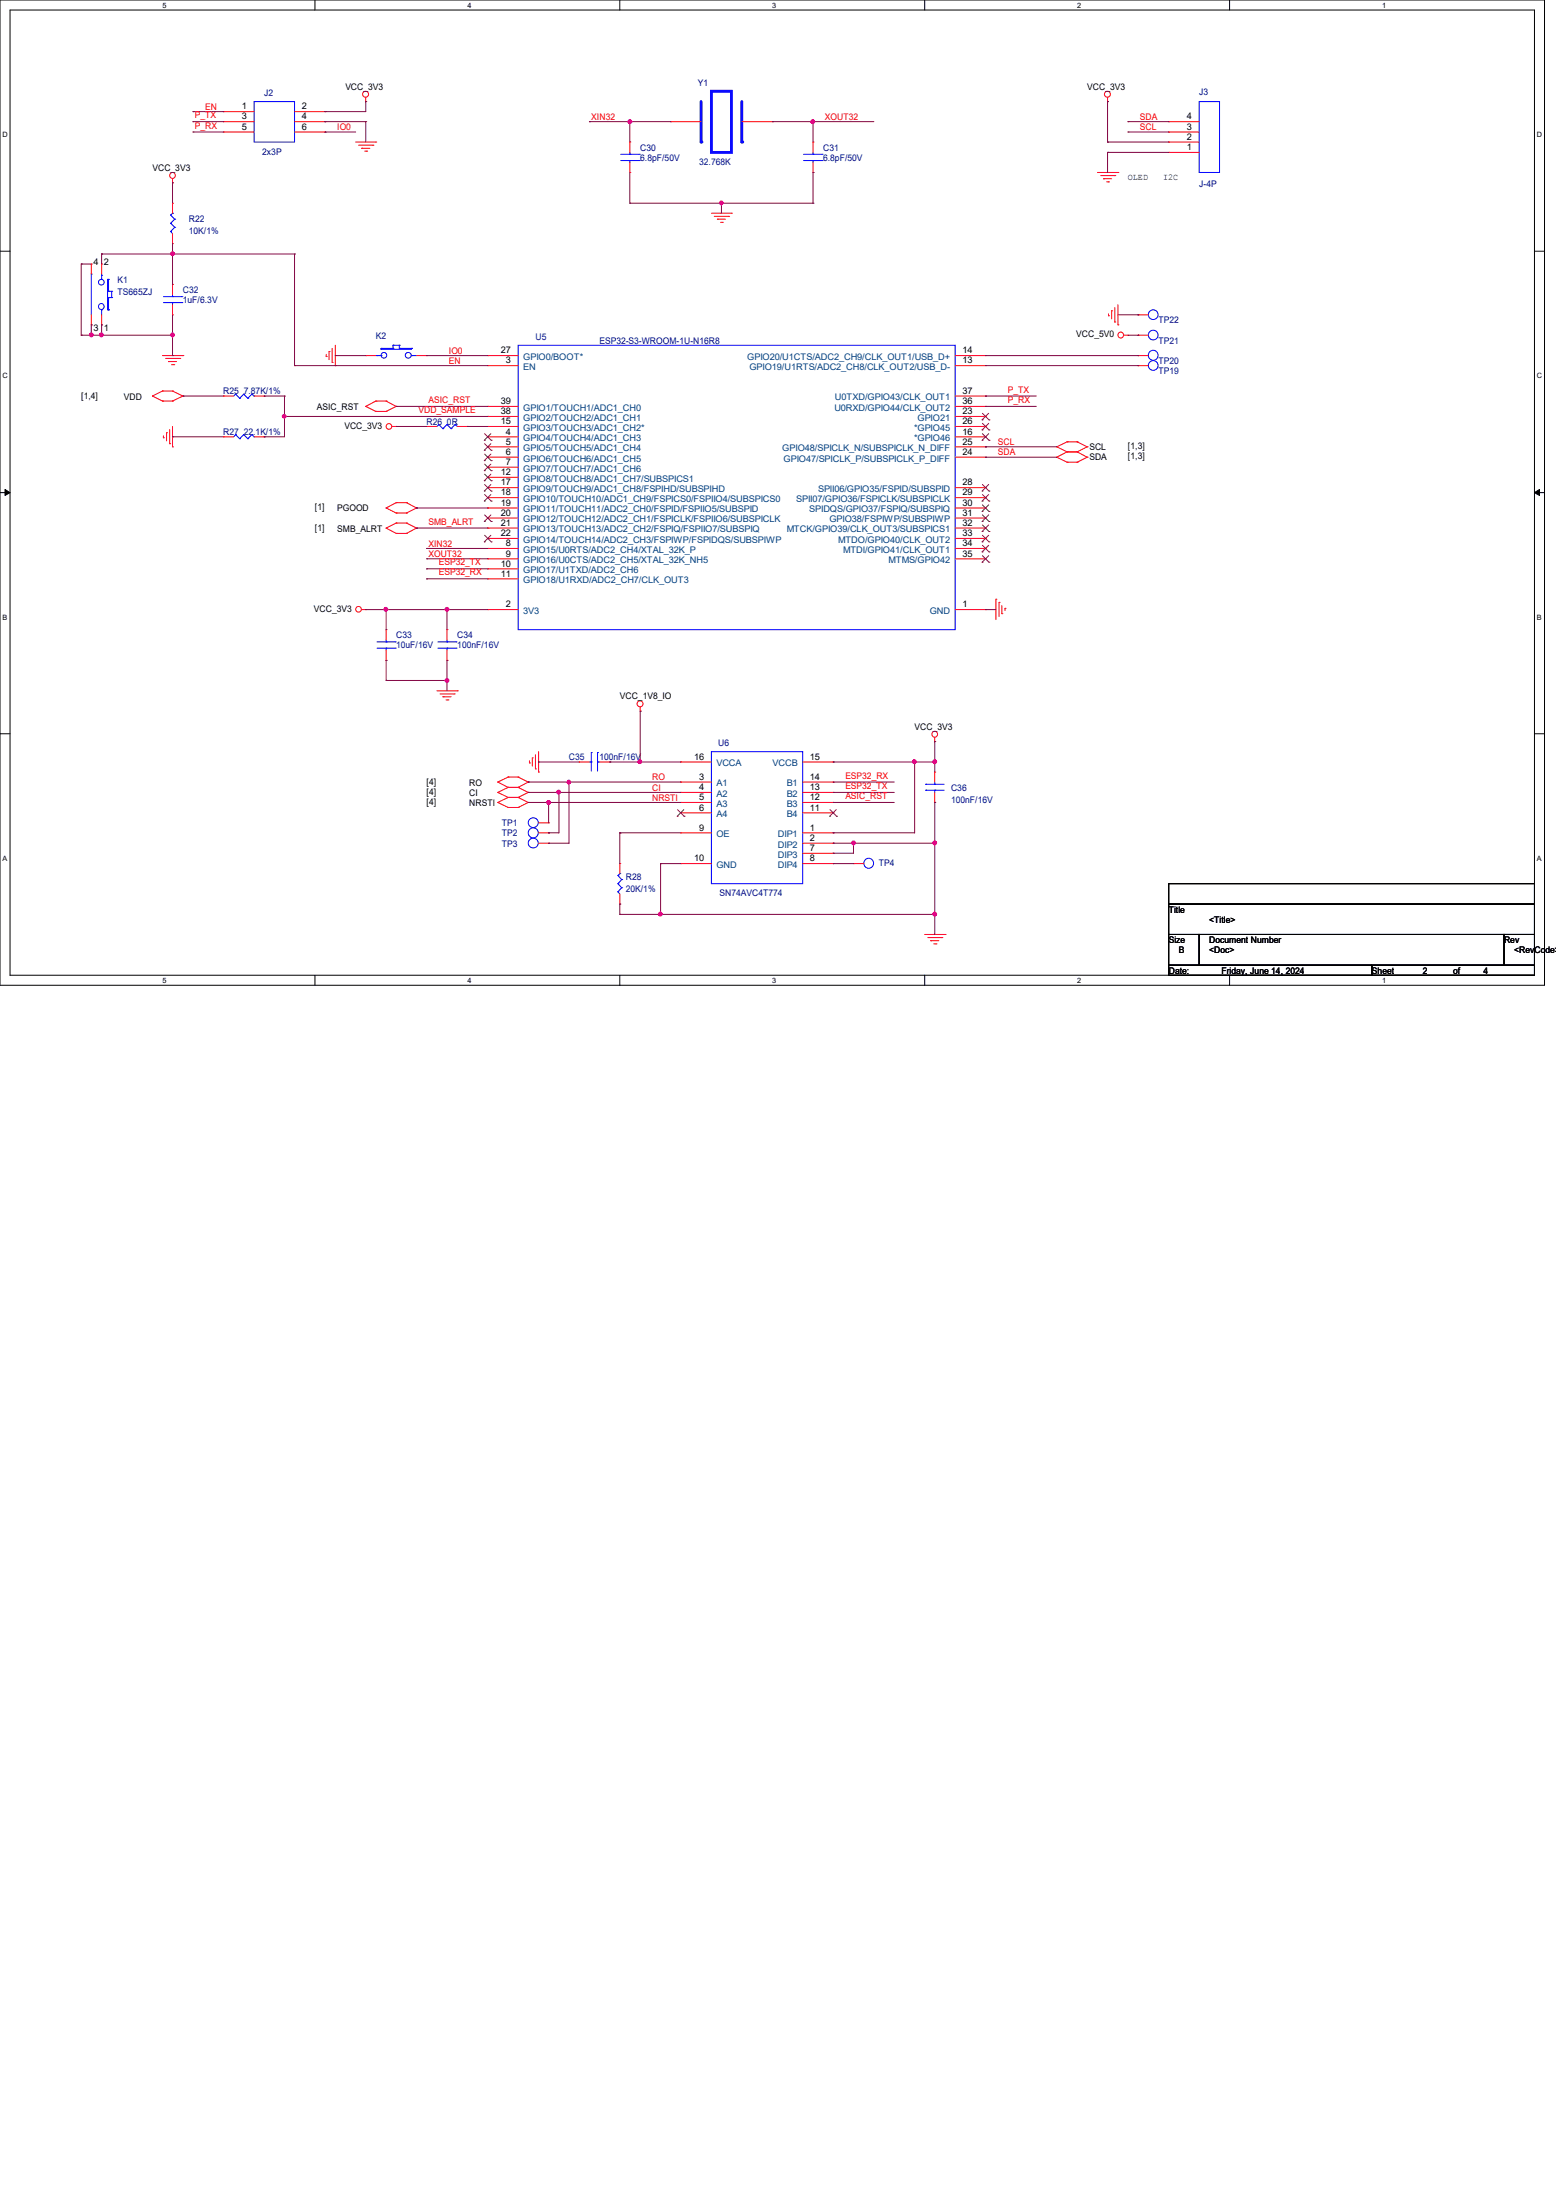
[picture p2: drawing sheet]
<svg xmlns="http://www.w3.org/2000/svg" width="210mm" height="297mm" viewBox="0 0 210 297" stroke-linecap="round" stroke-linejoin="round" font-family="sans-serif">
<g fill="none" stroke="#000" stroke-width=".13">
<path d="M0 0h208.4v133h-208.4zM1.4 1.4h205.7v130.3h-205.7zM42.5 0v1.4M83.7 0v1.4M124.8 0v1.4M165.9 0v1.4M0 33.9h1.4M207.1 33.9h1.3M0 66.5h1.4M.7 66.1l.7 .4-.7 .4zM207.1 66.5l.7-.4v.8zM207.1 66.5h1.3"/>
<path d="M0 99.1h1.4M207.1 99.1h1.3M157.7 119.3h49.4v2.7h-49.4zM42.5 131.7v1.3M83.7 131.7v1.3M124.8 131.7v1.3M157.7 122h49.4v4.2h-49.4zM157.7 126.2h4.1v4.1h-4.1zM157.7 130.3h27.5v1.4h-27.5zM161.8 126.2h41.2v4.1h-41.2zM165.9 131.7v1.3M185.2 130.3h21.9v1.4h-21.9z"/>
<path d="M203 126.2h4.1v4.1h-4.1z"/>
</g>
<path d="M.7 66.1l.7 .4-.7 .4zM207.1 66.5l.7-.4v.8z" fill="#000"/>
<g fill="none" stroke="#f00" stroke-width=".13">
<path d="M48 19.2h2.7M48.4 19.6h1.9M49.4 13.7h.1M49.4 13.2v.5M50.3 19.6h.1M50.7 19.2h.1M149.5 13.7h.1M149.5 13.2v.5M23.3 24.7h.1M23.3 24.1v.6M48.8 20h.1M48.8 20h1.1"/>
<path d="M49.2 20.4h.3M49.5 20.4h.1M96 28.8h2.7M96.4 29.2h1.9M96.8 29.6h.1M96.8 29.6h1.1M97.2 30h.3M97.5 30h.1M98.3 29.2h.1M98.7 28.8h.1M148.1 23.3h2.8M148.5 23.7h2"/>
<path d="M148.9 24.1h.1M148.9 24.1h1.1M149.4 24.6h.2M149.6 24.6h.1M150.5 23.7h.1M150.9 23.3h.1M20.6 53.5h.1M20.6 53.5l1.3 .6M21.9 52.8h.1M21.9 54.1h.1M21.9 54.1h1.4M21.9 52.8l-1.3 .7"/>
<path d="M21.9 52.8h1.4M21.9 48h2.8M22.1 59.1h.1M22.1 58.8v.3M22.4 48.4h1.9M22.5 58.4h.1M22.5 58.4v1.1M22.7 48.8h.1M22.7 48.8h1.1M22.9 59.9h.1M22.9 58v1.9M23.2 49.2h.3"/>
<path d="M23.3 52.8h.1M23.3 54.1h.1M23.3 52.8l1.4 .7M23.3 57.6v2.7M23.5 49.2h.1M24.3 48.4h.1M24.7 53.5h.1M24.7 48h.1M24.7 53.5l-1.4 .6M44 48.1h.1M44 47.8v.3M44.4 47.5h.1"/>
<path d="M44.4 47.5v1.1M44.8 48.9h.1M44.8 47v1.9M45.3 49.4h.1M45.3 46.6v2.8M49.4 54.9h.1M49.4 48h.1M49.4 54.9l1.3 .6M49.4 48h1.3M50.7 54.1h.1M50.7 55.5h.1M50.7 54.1l-1.3 .8"/>
<path d="M50.7 54.1h1.4M50.7 55.5h1.4M52.1 54.1h.1M52.1 55.5h.1M52.1 54.1l1.4 .8M52.9 57.6h.6M53.5 54.9h.1M53.5 57.6h.1M53.5 54.9l-1.4 .6M56.2 48h1.4M57.6 57.6h.1M57.6 48h.1"/>
<path d="M57.6 57.6h1.4M61.7 57.6h1.4M63.1 57.6h.1M144 59.6h.1M144 59.6l-1.4 .7M144 59.6h1.4M145.4 59.6h.1M145.4 59.6l1.3 .7M149.6 42.6h.1M149.6 42.4v.2M150 42h.1M150 42v1.1"/>
<path d="M150.5 43.5h.1M150.5 41.5v2M150.9 43.9h.1M150.9 41.1v2.8M151.7 45.3h.5M152.2 45.3h.1M23.3 60.3h.1M52.1 68.6h.1M52.1 71.3h.1M52.1 68.6l1.4 .7M52.1 71.3l1.4 .7M53.5 67.9h.1"/>
<path d="M53.5 69.3h.1M53.5 70.6h.1M53.5 72h.1M53.5 67.9l-1.4 .7M53.5 67.9h1.4M53.5 69.3h1.4M53.5 70.6l-1.4 .7M53.5 70.6h1.4M53.5 72h1.4M54.9 67.9h.1M54.9 69.3h.1M54.9 70.6h.1"/>
<path d="M54.9 72h.1M54.9 67.9l1.3 .7M54.9 70.6l1.3 .7M56.2 68.6h.1M56.2 71.3h.1M56.2 68.6l-1.3 .7M56.2 71.3l-1.3 .7M142.6 60.3h.1M142.6 61.7h.1M142.6 60.3l1.4 .7M142.6 61.7l1.4 .7M144 61h.1"/>
<path d="M144 62.4h.1M144 61h1.4M144 61l-1.4 .7M144 62.4h1.4M145.4 61h.1M145.4 62.4h.1M145.4 61l1.3 .7M146.7 60.3h.1M146.7 61.7h.1M146.7 60.3l-1.3 .7M146.7 61.7l-1.3 .7M48.8 82.3h.6"/>
<path d="M49.4 82.3h.1M59 93.3h2.7M59.4 93.7h1.9M59.8 94.1h.1M59.8 94.1h1.1M60.2 94.5h.3M60.5 94.5h.1M61.3 93.7h.1M61.7 93.3h.1M86.4 96h.1M86.4 95.5v.5M126.2 99.6v.5"/>
<path d="M134.4 80.9h.1M134.4 80.9v2.8M134.8 81.3h.1M134.8 81.3v1.9M135.2 82.8h.1M135.2 81.7v1.1M135.6 82.1h.1M135.6 82.1v.3M67.2 105.6h.1M67.2 107h.1M67.2 108.3h.1M67.2 105.6l1.4 .7"/>
<path d="M67.2 107l1.4 .7M67.2 108.3l1.4 .7M68.6 104.9h.1M68.6 106.3h.1M68.6 107.7h.1M68.6 109h.1M68.6 104.9l-1.4 .7M68.6 104.9h1.3M68.6 106.3h1.3M68.6 106.3l-1.4 .7M68.6 107.7h1.3M68.6 107.7l-1.4 .6"/>
<path d="M68.6 109h1.3M69.9 104.9h.1M69.9 106.3h.1M69.9 107.7h.1M69.9 109h.1M69.9 104.9l1.4 .7M69.9 106.3l1.4 .7M69.9 107.7l1.4 .6M71.3 105.6h.1M71.3 107h.1M71.3 108.3h.1M71.3 105.6l-1.4 .7"/>
<path d="M71.3 107l-1.4 .7M71.3 108.3l-1.4 .7M71.5 103h.1M71.5 102.7v.3M71.8 102.3h.1M71.8 102.3v1.1M72.3 103.8h.1M72.3 101.9v1.9M72.7 104.2h.1M72.7 101.5v2.7M72.7 113.8h1.3M74 113.8h.1"/>
<path d="M126.2 100.1h.1M124.8 126.2h2.8M125.2 126.6h1.9M125.6 127h.1M125.6 127h1.1M126 127.4h.3M126.3 127.4h.1M127.1 126.6h.1M127.6 126.2h.1"/>
<circle cx="49.3" cy="12.7" r=".4"/>
<circle cx="149.5" cy="12.7" r=".4"/>
<circle cx="23.3" cy="23.7" r=".39"/>
<circle cx="52.5" cy="57.6" r=".38"/>
<circle cx="151.2" cy="45.2" r=".39"/>
<circle cx="48.4" cy="82.3" r=".38"/>
<circle cx="86.4" cy="95" r=".4"/>
<circle cx="126.1" cy="99.1" r=".39"/>
</g>
<g fill="none" stroke="#00f" stroke-width=".13">
<path d="M50.7 48h.7M50.9 48h.1M51.4 47.2h.1M51.4 47h.1M51.4 48h.1M51.4 47h1.6M51.4 47v.2M53 47h.1M53 46.6h.1M53 46.6v.4M53 46.6h.9M53.9 46.6h.1"/>
<path d="M53.9 47h.1M53.9 47h1.6M53.9 46.6v.4M55.5 47h.1M55.5 48h.1M55.5 47v.2h-4.1M55.5 48h.7M59.2 57.3h.1M59.2 57.3l-.2 .3M59.2 57.3l.6 .6M59.8 57.9h.1M60.3 57.3h.1"/>
<path d="M60.3 57.3l-.5 .6M60.3 57.3l.6 .6M60.9 57.9h.1M61.4 57.3h.1M61.4 57.3l-.5 .6M61.4 57.3l.3 .3M61.7 57.6h.1"/>
<circle cx="51.8" cy="48" r=".38"/>
<circle cx="55.1" cy="48" r=".39"/>
<circle cx="72" cy="113.8" r=".67"/>
</g>
<path d="M94.6 13.7v5.5" fill="none" stroke="#00f" stroke-width=".38"/>
<circle cx="94.6" cy="19.2" r=".19" fill="#00f"/>
<path d="M100.1 13.7v5.5" fill="none" stroke="#00f" stroke-width=".38"/>
<circle cx="100.1" cy="19.2" r=".19" fill="#00f"/>
<path d="M96 12.3h2.7v8.3h-2.7z" fill="none" stroke="#00f" stroke-width=".38"/>
<g fill="none" stroke="#f00" stroke-width=".13">
<path d="M30.1 15.1h.1M30.1 16.4h.1M30.1 17.8h.1M30.1 16.4h4.2M30.1 17.8h4.2M30.1 15.1h4.2M39.8 16.4h4.1M39.8 17.8h4.1M39.8 15.1h4.1M43.9 15.1h.1M43.9 16.4h.1M43.9 17.8h.1"/>
<path d="M85 19.2h.1M85 19.2v1.4M90.5 16.4h.1M90.5 16.4h4.1M100.1 16.4h4.1M104.2 16.4h.1M109.7 19.2h.1M109.7 19.2v1.4M157.7 19.2h.1M157.7 17.8h.1M157.7 16.4h.1M157.7 16.4h4.1"/>
<path d="M157.7 19.2h4.1M157.7 17.8h4.1M12.3 35.6h.1M12.3 35.6v1.4M13.7 35.6h.1M13.7 35.6v1.4M23.3 38.4h.1M23.3 32.9h.1M23.3 27.4h.1M23.3 27.4v1.4M23.3 31.5v1.4M23.3 38.4v1.4"/>
<path d="M85 23.3h.1M85 21.9v1.4M109.7 23.3h.1M109.7 21.9v1.4M157.7 20.6h.1M157.7 20.6h4.1M12.3 43.9h.1M12.3 42.5v1.4M13.7 43.9h.1M13.7 42.5v1.4M23.3 42.5h.1M23.3 41.1v1.4"/>
<path d="M30.1 53.5h.1M30.1 59h.1M30.1 53.5h1.4M30.1 59h1.4M34.3 53.5h1.3M34.3 59h1.3M35.6 53.5h.1M35.6 59h.1M65.8 48h.1M65.8 49.4h.1M65.8 54.9h.1M65.8 56.2h.1"/>
<path d="M65.8 57.6h.1M65.8 59h.1M65.8 49.4h4.1M65.8 48h4.1M65.8 59h4.1M65.8 54.9h4.1M65.8 56.2h4.1M65.8 57.6h4.1M128.9 49.4h4.1M128.9 48h4.1M128.9 53.5h4.1M128.9 59h4.1"/>
<path d="M128.9 54.9h4.1M128.9 56.2h4.1M128.9 57.6h4.1M133 48h.1M133 49.4h.1M133 53.5h.1M133 54.9h.1M133 56.2h.1M133 57.6h.1M133 59h.1M153.6 49.4h.1M153.6 48h.1"/>
<path d="M153.6 45.3h.1M153.6 42.5h.1M153.6 49.4h1.4M153.6 48h1.4M153.6 45.3h1.4M153.6 42.5h1.4M65.8 60.3h.1M65.8 61.7h.1M65.8 63.1h.1M65.8 64.4h.1M65.8 65.8h.1M65.8 67.2h.1"/>
<path d="M65.8 68.6h.1M65.8 69.9h.1M65.8 71.3h.1M65.8 72.7h.1M65.8 74h.1M65.8 75.4h.1M65.8 76.8h.1M65.8 78.1h.1M65.8 60.3h4.1M65.8 61.7h4.1M65.8 63.1h4.1M65.8 64.4h4.1"/>
<path d="M65.8 65.8h4.1M65.8 67.2h4.1M65.8 68.6h4.1M65.8 69.9h4.1M65.8 71.3h4.1M65.8 72.7h4.1M65.8 74h4.1M65.8 75.4h4.1M65.8 76.8h4.1M65.8 78.1h4.1M128.9 60.3h4.1M128.9 61.7h4.1"/>
<path d="M128.9 65.8h4.1M128.9 67.2h4.1M128.9 68.6h4.1M128.9 69.9h4.1M128.9 71.3h4.1M128.9 72.7h4.1M128.9 74h4.1M128.9 75.4h4.1M133 60.3h.1M133 61.7h.1M133 65.8h.1M133 67.2h.1"/>
<path d="M133 68.6h.1M133 69.9h.1M133 72.7h.1M133 74h.1M133 71.3h.1M133 75.4h.1M52.1 85h.1M52.1 89.2h.1M52.1 85v1.4M52.1 87.8v1.4M60.3 85h.1M60.3 89.2h.1"/>
<path d="M60.3 85v1.4M60.3 87.8v1.4M65.8 82.3h.1M65.8 82.3h4.1M128.9 82.3h4.1M133 82.3h.1M72.7 111.1h1.3M72.7 112.4h1.3M74 111.1h.1M74 112.4h.1M78.1 102.9h.1M78.1 102.9h1.4"/>
<path d="M80.9 102.9h1.4M82.3 102.9h.1M83.7 116.6h.1M83.7 116.6v1.3M91.9 102.9h.1M91.9 105.6h.1M91.9 107h.1M91.9 108.3h.1M91.9 109.7h.1M91.9 112.4h.1M91.9 116.6h.1M91.9 116.6h4.1"/>
<path d="M91.9 102.9h4.1M91.9 105.6h4.1M91.9 107h4.1M91.9 108.3h4.1M91.9 109.7h4.1M91.9 112.4h4.1M108.3 116.6h4.1M108.3 102.9h4.1M108.3 105.6h4.1M108.3 107h4.1M108.3 108.3h4.1M108.3 109.7h4.1"/>
<path d="M108.3 112.4h4.1M108.3 113.8h4.1M108.3 115.2h4.1M112.4 102.9h.1M112.4 105.6h.1M112.4 107h.1M112.4 108.3h.1M112.4 109.7h.1M112.4 112.4h.1M112.4 113.8h.1M112.4 115.2h.1M112.4 116.6h.1"/>
<path d="M115.2 116.6h.1M115.2 116.6h1.4M126.2 108.3h.1M126.2 104.2h.1M126.2 104.2v1.4M126.2 107v1.3M83.7 122h.1M83.7 120.7v1.3"/>
</g>
<g fill="none" stroke="#00f" stroke-width=".13">
<path d="M34.3 13.7h5.5v5.5h-5.5zM161.8 13.7h2.8v9.6h-2.8zM12.3 37h.1M12.3 37v5.5M13.7 37.2h.1M13.7 37.7h.1M13.7 37v.7M14.5 37.7h.1M14.5 37.7v4.1h.1M14.6 39.3h.1M14.6 37.7h.1M14.6 37.7v1.6"/>
<path d="M14.6 39.3h.5M15.1 39.3h.1M15.1 39.3v.9M23 31.2h.1M23 30.1h.1M23 29h.1M23 31.2l.3 .3M23 30.1l.6 .6M23 29l.6 .6M23.3 28.8h.1M23.3 39.8v.2M23.3 28.8l-.3 .2"/>
<path d="M23.6 30.7h.1M23.6 29.6h.1M23.6 30.7l-.6 .5M23.6 29.6l-.6 .5M83.8 21.7h2.5M83.8 20.8h2.5M85 20.8h.1M85 21.7h.1M85 20.6v.2M85 21.7v.2M86.3 21.7h.1M86.3 20.8h.1"/>
<path d="M108.5 21.7h2.5M108.5 20.8h2.5M109.7 20.8h.1M109.7 21.7h.1M109.7 20.6v.2M109.7 21.7v.2M111 21.7h.1M111 20.8h.1M13.7 41.8h.1M13.7 41.8v.7M14.6 40.2h.1M14.6 41.8h.1"/>
<path d="M14.6 40.2v1.6M14.6 40.2h.5M15.1 40.2h.1M22.1 40.9h2.5M22.1 40h2.5M23.3 40h.1M23.3 40.9h.1M23.3 40.9v.2M24.6 40.9h.1M24.6 40h.1M31.8 53.2h.1M31.8 58.7h.1"/>
<path d="M31.8 53.2l-.3 .3M31.8 53.2l.5 .6M31.8 58.7l-.3 .3M31.8 58.7l.5 .5M32.3 53.8h.1M32.3 59.2h.1M32.9 53.2h.1M32.9 58.7h.1M32.9 53.2l-.6 .6M32.9 53.2l.5 .6M32.9 58.7l-.6 .5M32.9 58.7l.5 .5"/>
<path d="M33.4 53.8h.1M33.4 59.2h.1M34 53.2h.1M34 58.7h.1M34 53.2l-.6 .6M34 53.2l.3 .3M34 58.7l-.6 .5M34 58.7l.3 .3M34.3 53.5h.1M34.3 59h.1M69.9 46.6h59v38.4h-59zM50.9 87.5h2.4"/>
<path d="M50.9 86.7h2.4M52.1 86.7h.1M52.1 87.5h.1M52.1 86.4v.3M52.1 87.5v.3M53.3 87.5h.1M53.3 86.7h.1M59.1 87.5h2.5M59.1 86.7h2.5M60.3 86.7h.1M60.3 87.5h.1M60.3 86.4v.3"/>
<path d="M60.3 87.5v.3M61.6 87.5h.1M61.6 86.7h.1M79.5 102.9h.3M79.8 102.9h.1M79.8 101.6h.1M79.8 101.6v2.5M80.6 101.6h.1M80.6 102.9h.1M80.6 102.9h.3M80.6 101.6v2.5M83.4 119.3h.1"/>
<path d="M83.4 118.2h.1M83.4 119.3l.5 .5M83.4 118.2l.5 .5M83.7 117.9h.1M83.7 117.9l-.3 .3M83.9 119.8h.1M83.9 118.7h.1M83.9 119.8l-.5 .6M83.9 118.7l-.5 .6M96 101.5h12.3v17.8h-12.3zM124.9 105.9h.1M124.9 106.7h.1"/>
<path d="M124.9 105.9h2.5M124.9 106.7h2.5M126.2 106.7h.1M126.2 105.9h.1M126.2 105.6v.3M126.2 106.7v.3M83.4 120.4h.1M83.4 120.4l.3 .3"/>
<circle cx="13.7" cy="38.1" r=".38"/>
<circle cx="13.7" cy="41.4" r=".39"/>
<circle cx="155.6" cy="48" r=".67"/>
<circle cx="155.6" cy="42.5" r=".66"/>
<circle cx="155.6" cy="45.2" r=".66"/>
<circle cx="155.6" cy="49.3" r=".66"/>
<circle cx="72" cy="112.4" r=".68"/>
<circle cx="72" cy="111.1" r=".67"/>
<circle cx="117.2" cy="116.5" r=".67"/>
</g>
<g fill="none" stroke="#804000" stroke-width=".13">
<path d="M65.4 59.4h.1M65.4 58.5l.9 .9M65.4 59.9l.9 .9M66.3 58.5l-.9 .9M66.3 59.9l-.9 .9M66.3 59.4h.1M132.5 56.7h.1M132.5 58h.1M132.5 59.4h.1M132.6 55.8l.9 .9M132.6 57.1l.9 .9M132.6 58.5l.9 .9"/>
<path d="M133.4 55.8l-.9 .9M133.4 57.1l-.9 .9M133.4 58.5l-.9 .9M133.5 56.7h.1M133.5 58h.1M133.5 59.4h.1M65.4 60.8h.1M65.4 62.2h.1M65.4 63.5h.1M65.4 64.9h.1M65.4 66.3h.1M65.4 67.6h.1"/>
<path d="M65.4 70.4h.1M65.4 73.2h.1M65.4 61.3l.9 .9M65.4 62.7l.9 .8M65.4 64l.9 .9M65.4 65.4l.9 .9M65.4 66.8l.9 .8M65.4 69.5l.9 .9M65.4 72.3l.9 .9M66.3 61.3l-.9 .9M66.3 62.7l-.9 .8M66.3 64l-.9 .9"/>
<path d="M66.3 65.4l-.9 .9M66.3 66.8l-.9 .8M66.3 69.5l-.9 .9M66.3 72.3l-.9 .9M66.3 60.8h.1M66.3 62.2h.1M66.3 63.5h.1M66.3 64.9h.1M66.3 66.3h.1M66.3 67.6h.1M66.3 70.4h.1M66.3 73.2h.1"/>
<path d="M132.5 66.3h.1M132.5 67.6h.1M132.5 69h.1M132.5 70.4h.1M132.5 73.2h.1M132.5 74.5h.1M132.5 71.8h.1M132.5 75.9h.1M132.6 65.4l.9 .9M132.6 66.8l.9 .8M132.6 68.2l.9 .8M132.6 69.5l.9 .9"/>
<path d="M132.6 72.3l.9 .9M132.6 73.6l.9 .9M132.6 70.9l.9 .9M132.6 75l.9 .9M133.4 68.2l-.9 .8M133.4 65.4l-.9 .9M133.4 66.8l-.9 .8M133.4 69.5l-.9 .9M133.4 72.3l-.9 .9M133.4 73.6l-.9 .9M133.4 70.9l-.9 .9M133.4 75l-.9 .9"/>
<path d="M133.5 66.3h.1M133.5 67.6h.1M133.5 69h.1M133.5 70.4h.1M133.5 73.2h.1M133.5 74.5h.1M133.5 71.8h.1M133.5 75.9h.1M91.4 110.2h.1M91.4 109.3l.9 .9M92.3 109.3l-.9 .9M92.3 110.2h.1"/>
<path d="M112 110.2h.1M112 109.3l.9 .9M112.9 109.3l-.9 .9M112.9 110.2h.1"/>
</g>
<path d="M85 16.4h.1M85 16.4h5.5M85 16.4v2.8" fill="none" stroke="#800040" stroke-width=".13"/>
<circle cx="85" cy="16.4" r=".25" fill="#f0f"/>
<circle cx="85" cy="16.4" r=".25" fill="none" stroke="#f0f" stroke-width=".13"/>
<path d="M104.2 16.4h.1M104.2 16.4h5.5" fill="none" stroke="#800040" stroke-width=".13"/>
<circle cx="109.7" cy="16.4" r=".25" fill="#f0f"/>
<circle cx="109.7" cy="16.4" r=".25" fill="none" stroke="#f0f" stroke-width=".13"/>
<g fill="none" stroke="#800040" stroke-width=".13">
<path d="M79.5 16.4h.1M79.5 16.4h5.5M109.7 16.4h.1M109.7 16.4v2.8M109.7 16.4h8.2M23.3 34.3h.1M23.3 24.7h.1M23.3 24.7v2.7M23.3 32.9v1.4M38.4 56.2h.1M38.4 56.2h27.4M39.8 49.4h.1"/>
<path d="M39.8 49.4h26M53.5 54.9h.1M53.5 54.9h12.3"/>
</g>
<circle cx="38.4" cy="56.2" r=".24" fill="#f0f"/>
<circle cx="38.4" cy="56.2" r=".24" fill="none" stroke="#f0f" stroke-width=".13"/>
<g fill="none" stroke="#800040" stroke-width=".13">
<path d="M56.2 68.6h.1M56.2 68.6h9.6M57.6 74h.1M57.6 75.4h.1M57.6 76.8h.1M57.6 78.1h.1M57.6 74h8.2M57.6 75.4h8.2M57.6 76.8h8.2M57.6 78.1h8.2M49.4 82.3h.1M49.4 82.3h10.9"/>
<path d="M52.1 82.3h.1M52.1 82.3v2.7"/>
</g>
<circle cx="60.3" cy="82.3" r=".25" fill="#f0f"/>
<circle cx="60.3" cy="82.3" r=".25" fill="none" stroke="#f0f" stroke-width=".13"/>
<circle cx="52.1" cy="82.3" r=".25" fill="#f0f"/>
<circle cx="52.1" cy="82.3" r=".25" fill="none" stroke="#f0f" stroke-width=".13"/>
<path d="M52.1 89.2h.1M52.1 91.9h.1M52.1 89.2v2.7M60.3 82.3h.1M60.3 89.2h.1M60.3 82.3v2.7M60.3 89.2v2.7h-8.2M60.3 82.3h5.5M133 82.3h.1M133 82.3h1.4" fill="none" stroke="#800040" stroke-width=".13"/>
<circle cx="60.3" cy="91.9" r=".25" fill="#f0f"/>
<circle cx="60.3" cy="91.9" r=".25" fill="none" stroke="#f0f" stroke-width=".13"/>
<g fill="none" stroke="#800040" stroke-width=".13">
<path d="M26 15.1h.1M26 16.4h.1M26 17.8h.1M26 17.8h4.1M26 16.4h4.1M26 15.1h4.1M43.9 15.1h.1M43.9 16.4h.1M43.9 17.8h.1M43.9 17.8h4.1M43.9 16.4h5.5M49.4 13.7h.1"/>
<path d="M49.4 16.4h.1M49.4 13.7v1.4h-5.5M49.4 16.4v2.8M149.5 19.2h.1M149.5 13.7h.1M149.5 19.2h8.2M149.5 13.7v5.5M152.2 17.8h.1M152.2 16.4h.1M152.2 17.8h5.5M152.2 16.4h5.5M13.7 34.3h.1"/>
<path d="M13.7 34.3h9.6M23.3 34.3h.1M23.3 34.3v4.1M149.5 20.6h.1M149.5 20.6v2.7M149.5 20.6h8.2M23.3 45.3h.1M23.3 42.5v2.8M35.6 53.5h.1M35.6 59h.1M35.6 53.5h2.8M38.4 53.5h.1"/>
<path d="M38.4 56.2h.1M38.4 53.5v5.5h-2.8M45.3 48h.1M45.3 48h4.1M53.5 57.6h.1M53.5 57.6h4.1M57.6 48h.1M57.6 48h8.2M63.1 57.6h.1M63.1 57.6h2.7M133 53.5h.1M133 54.9h.1"/>
<path d="M133 53.5h6.9M133 54.9h6.9M133 60.3h.1M133 61.7h.1M133 60.3h9.6M133 61.7h9.6M60.3 91.9h.1M60.3 91.9v1.4"/>
</g>
<circle cx="23.3" cy="34.2" r=".25" fill="#f0f"/>
<circle cx="23.3" cy="34.2" r=".25" fill="none" stroke="#f0f" stroke-width=".13"/>
<g fill="none" stroke="#800040" stroke-width=".13">
<path d="M23.3 34.3h.1M23.3 34.3h16.5M39.8 34.3h.1M39.8 34.3v15.1M23.3 59h.1M23.3 59h6.8M24.7 53.5h.1M24.7 53.5h5.4M56.2 71.3h.1M56.2 71.3h9.6M112.4 102.9h.1M112.4 102.9h11"/>
<path d="M126.2 100.1h.1M126.2 100.1v2.8"/>
</g>
<circle cx="126.2" cy="102.8" r=".25" fill="#f0f"/>
<circle cx="126.2" cy="102.8" r=".25" fill="none" stroke="#f0f" stroke-width=".13"/>
<path d="M112.4 112.4h.1M123.4 102.9h.1M123.4 102.9v9.5h-11" fill="none" stroke="#800040" stroke-width=".13"/>
<circle cx="123.4" cy="102.8" r=".25" fill="#f0f"/>
<circle cx="123.4" cy="102.8" r=".25" fill="none" stroke="#f0f" stroke-width=".13"/>
<g fill="none" stroke="#800040" stroke-width=".13">
<path d="M86.4 96h.1M86.4 96v6.9M71.3 105.6h.1M71.3 107h.1M71.3 108.3h.1M71.3 105.6h5.5M71.3 107h4.1M71.3 108.3h2.7M86.4 102.9h.1M86.4 102.9h5.5M112.4 105.6h.1M112.4 107h.1"/>
<path d="M112.4 108.3h.1M112.4 105.6h8.3M112.4 107h8.3M112.4 108.3h8.3M123.4 102.9h.1M123.4 102.9h2.8"/>
</g>
<circle cx="86.4" cy="102.8" r=".25" fill="#f0f"/>
<circle cx="86.4" cy="102.8" r=".25" fill="none" stroke="#f0f" stroke-width=".13"/>
<g fill="none" stroke="#800040" stroke-width=".13">
<path d="M72.7 102.9h.1M72.7 102.9h5.4M82.3 102.9h.1M82.3 102.9h4.1M83.7 112.4h.1M83.7 112.4h8.2M112.4 113.8h.1M112.4 115.2h.1M115.2 113.8h.1M115.2 113.8v1.4h-2.8M126.2 102.9h.1M126.2 108.3h.1"/>
<path d="M126.2 102.9v1.3M126.2 108.3v5.5h-13.8"/>
</g>
<circle cx="115.2" cy="113.8" r=".25" fill="#f0f"/>
<circle cx="115.2" cy="113.8" r=".25" fill="none" stroke="#f0f" stroke-width=".13"/>
<path d="M89.2 116.6h.1M89.2 116.6h2.7M89.2 116.6v6.8M89.2 123.4h.1M89.2 123.4h37" fill="none" stroke="#800040" stroke-width=".13"/>
<circle cx="126.2" cy="123.4" r=".25" fill="#f0f"/>
<circle cx="126.2" cy="123.4" r=".25" fill="none" stroke="#f0f" stroke-width=".13"/>
<circle cx="89.1" cy="123.4" r=".25" fill="#f0f"/>
<circle cx="89.1" cy="123.4" r=".25" fill="none" stroke="#f0f" stroke-width=".13"/>
<path d="M126.2 113.8h.1M126.2 113.8v9.6" fill="none" stroke="#800040" stroke-width=".13"/>
<circle cx="126.2" cy="113.8" r=".25" fill="#f0f"/>
<circle cx="126.2" cy="113.8" r=".25" fill="none" stroke="#f0f" stroke-width=".13"/>
<path d="M74 108.3h.1M74 108.3v2.8M74 108.3h17.9M112.4 116.6h.1M112.4 116.6h2.8" fill="none" stroke="#800040" stroke-width=".13"/>
<circle cx="74" cy="108.3" r=".25" fill="#f0f"/>
<circle cx="74" cy="108.3" r=".25" fill="none" stroke="#f0f" stroke-width=".13"/>
<path d="M74 112.4h.1M75.4 107h.1M75.4 107v5.4h-1.4M75.4 107h16.5" fill="none" stroke="#800040" stroke-width=".13"/>
<circle cx="75.4" cy="106.9" r=".25" fill="#f0f"/>
<circle cx="75.4" cy="106.9" r=".25" fill="none" stroke="#f0f" stroke-width=".13"/>
<path d="M74 113.8h.1M76.8 105.6h.1M76.8 105.6v8.2h-2.8M76.8 105.6h15.1" fill="none" stroke="#800040" stroke-width=".13"/>
<circle cx="76.8" cy="105.6" r=".24" fill="#f0f"/>
<circle cx="76.8" cy="105.6" r=".24" fill="none" stroke="#f0f" stroke-width=".13"/>
<g fill="none" stroke="#800040" stroke-width=".13">
<path d="M85 27.4h.1M85 23.3v4.1M85 27.4h24.7M97.4 27.4h.1M97.4 27.4v1.4M109.7 23.3h.1M109.7 27.4h.1M109.7 23.3v4.1M83.7 112.4h.1M83.7 112.4v4.2M83.7 123.4h.1M83.7 122h.1"/>
<path d="M83.7 122v1.4M83.7 123.4h5.5"/>
</g>
<circle cx="97.3" cy="27.4" r=".24" fill="#f0f"/>
<circle cx="97.3" cy="27.4" r=".24" fill="none" stroke="#f0f" stroke-width=".13"/>
<path d="M11 45.3h.1M11 45.3h1.3M126.2 123.4h.1M126.2 123.4v2.8" fill="none" stroke="#800040" stroke-width=".13"/>
<circle cx="12.3" cy="45.2" r=".25" fill="#f0f"/>
<circle cx="12.3" cy="45.2" r=".25" fill="none" stroke="#f0f" stroke-width=".13"/>
<path d="M23.3 48h.1M23.3 45.3v2.7" fill="none" stroke="#800040" stroke-width=".13"/>
<circle cx="23.3" cy="45.2" r=".25" fill="#f0f"/>
<circle cx="23.3" cy="45.2" r=".25" fill="none" stroke="#f0f" stroke-width=".13"/>
<path d="M11 35.6h.1M11 35.6v9.7M11 35.6h1.3M13.7 43.9h.1M13.7 43.9v1.4" fill="none" stroke="#800040" stroke-width=".13"/>
<circle cx="13.7" cy="45.2" r=".25" fill="#f0f"/>
<circle cx="13.7" cy="45.2" r=".25" fill="none" stroke="#f0f" stroke-width=".13"/>
<g fill="none" stroke="#800040" stroke-width=".13">
<path d="M13.7 34.3h.1M13.7 34.3v1.3M12.3 43.9h.1M12.3 45.3h.1M12.3 45.3h11M12.3 43.9v1.4M13.7 45.3h.1M133 49.4h20.6M133 48h20.6M150.9 42.5h2.7M152.2 45.3h1.4M153.6 49.4h.1"/>
<path d="M153.6 48h.1M153.6 42.5h.1M153.6 45.3h.1"/>
</g>
<circle cx="85" cy="16.4" r=".25" fill="#f0f"/>
<circle cx="85" cy="16.4" r=".25" fill="none" stroke="#f0f" stroke-width=".13"/>
<circle cx="109.7" cy="16.4" r=".25" fill="#f0f"/>
<circle cx="109.7" cy="16.4" r=".25" fill="none" stroke="#f0f" stroke-width=".13"/>
<circle cx="38.4" cy="56.2" r=".24" fill="#f0f"/>
<circle cx="38.4" cy="56.2" r=".24" fill="none" stroke="#f0f" stroke-width=".13"/>
<circle cx="60.3" cy="82.3" r=".25" fill="#f0f"/>
<circle cx="60.3" cy="82.3" r=".25" fill="none" stroke="#f0f" stroke-width=".13"/>
<circle cx="52.1" cy="82.3" r=".25" fill="#f0f"/>
<circle cx="52.1" cy="82.3" r=".25" fill="none" stroke="#f0f" stroke-width=".13"/>
<circle cx="60.3" cy="91.9" r=".25" fill="#f0f"/>
<circle cx="60.3" cy="91.9" r=".25" fill="none" stroke="#f0f" stroke-width=".13"/>
<circle cx="23.3" cy="34.2" r=".25" fill="#f0f"/>
<circle cx="23.3" cy="34.2" r=".25" fill="none" stroke="#f0f" stroke-width=".13"/>
<circle cx="126.2" cy="102.8" r=".25" fill="#f0f"/>
<circle cx="126.2" cy="102.8" r=".25" fill="none" stroke="#f0f" stroke-width=".13"/>
<circle cx="123.4" cy="102.8" r=".25" fill="#f0f"/>
<circle cx="123.4" cy="102.8" r=".25" fill="none" stroke="#f0f" stroke-width=".13"/>
<circle cx="86.4" cy="102.8" r=".25" fill="#f0f"/>
<circle cx="86.4" cy="102.8" r=".25" fill="none" stroke="#f0f" stroke-width=".13"/>
<circle cx="115.2" cy="113.8" r=".25" fill="#f0f"/>
<circle cx="115.2" cy="113.8" r=".25" fill="none" stroke="#f0f" stroke-width=".13"/>
<circle cx="126.2" cy="123.4" r=".25" fill="#f0f"/>
<circle cx="126.2" cy="123.4" r=".25" fill="none" stroke="#f0f" stroke-width=".13"/>
<circle cx="89.1" cy="123.4" r=".25" fill="#f0f"/>
<circle cx="89.1" cy="123.4" r=".25" fill="none" stroke="#f0f" stroke-width=".13"/>
<circle cx="126.2" cy="113.8" r=".25" fill="#f0f"/>
<circle cx="126.2" cy="113.8" r=".25" fill="none" stroke="#f0f" stroke-width=".13"/>
<circle cx="74" cy="108.3" r=".25" fill="#f0f"/>
<circle cx="74" cy="108.3" r=".25" fill="none" stroke="#f0f" stroke-width=".13"/>
<circle cx="75.4" cy="106.9" r=".25" fill="#f0f"/>
<circle cx="75.4" cy="106.9" r=".25" fill="none" stroke="#f0f" stroke-width=".13"/>
<circle cx="76.8" cy="105.6" r=".24" fill="#f0f"/>
<circle cx="76.8" cy="105.6" r=".24" fill="none" stroke="#f0f" stroke-width=".13"/>
<circle cx="97.3" cy="27.4" r=".24" fill="#f0f"/>
<circle cx="97.3" cy="27.4" r=".24" fill="none" stroke="#f0f" stroke-width=".13"/>
<circle cx="12.3" cy="45.2" r=".25" fill="#f0f"/>
<circle cx="12.3" cy="45.2" r=".25" fill="none" stroke="#f0f" stroke-width=".13"/>
<circle cx="23.3" cy="45.2" r=".25" fill="#f0f"/>
<circle cx="23.3" cy="45.2" r=".25" fill="none" stroke="#f0f" stroke-width=".13"/>
<circle cx="13.7" cy="45.2" r=".25" fill="#f0f"/>
<circle cx="13.7" cy="45.2" r=".25" fill="none" stroke="#f0f" stroke-width=".13"/>
<g font-size="1.2" fill="#000080">
<text x="94.2" y="11.6">Y1</text>
<text x="35.6" y="12.9">J2</text>
<text x="161.8" y="12.8">J3</text>
<text x="35.4" y="20.9">2x3P</text>
<text x="86.4" y="20.3">C30</text>
<text x="86.4" y="21.7">6.8pF/50V</text>
<text x="94.4" y="22.3">32.768K</text>
<text x="111.1" y="20.3">C31</text>
<text x="111.1" y="21.7">6.8pF/50V</text>
<text x="25.5" y="29.9">R22</text>
<text x="161.8" y="25.3">J-4P</text>
<text x="25.5" y="31.6">10K/1%</text>
<text x="15.9" y="38.1">K1</text>
<text x="15.9" y="39.8">TS665ZJ</text>
<text x="24.7" y="39.5">C32</text>
<text x="24.7" y="40.9">1uF/6.3V</text>
<text x="50.7" y="45.7">K2</text>
<text x="72.3" y="45.8">U5</text>
<text x="80.9" y="46.4">ESP32-S3-WROOM-1U-N16R8</text>
<text x="156.3" y="46.4">TP21</text>
<text x="156.3" y="43.6">TP22</text>
<text x="30.1" y="53.3">R25</text>
<text x="32.9" y="53.3">7.87K/1%</text>
<text x="156.3" y="50.5">TP19</text>
<text x="156.3" y="49.1">TP20</text>
<text x="30.1" y="58.7">R27</text>
<text x="32.9" y="58.7">22.1K/1%</text>
<text x="57.6" y="57.4">R26</text>
<text x="60.3" y="57.4">0R</text>
<text x="53.5" y="86.1">C33</text>
<text x="53.5" y="87.5">10uF/16V</text>
<text x="61.7" y="86.1">C34</text>
<text x="61.7" y="87.5">100nF/16V</text>
<text x="96.9" y="100.7">U6</text>
<text x="76.8" y="102.6">C35</text>
<text x="80.9" y="102.6">100nF/16V</text>
<text x="128.4" y="106.7">C36</text>
<text x="67.7" y="111.5">TP1</text>
<text x="67.7" y="112.9">TP2</text>
<text x="128.4" y="108.4">100nF/16V</text>
<text x="67.7" y="114.3">TP3</text>
<text x="84.5" y="118.8">R28</text>
<text x="118.6" y="116.9">TP4</text>
<text x="84.5" y="120.4">20K/1%</text>
<text x="97.1" y="121">SN74AVC4T774</text>
</g>
<g font-size="1.2" fill="#f00">
<text x="26.3" y="16">P_TX</text>
<text x="26.3" y="17.4">P_RX</text>
<text x="27.7" y="14.8">EN</text>
<text x="45.5" y="17.6">IO0</text>
<text x="79.8" y="16.2">XIN32</text>
<text x="111.3" y="16.2">XOUT32</text>
<text x="153.8" y="17.6">SCL</text>
<text x="153.8" y="16.2">SDA</text>
<text x="60.6" y="47.8">IO0</text>
<text x="60.6" y="49.1">EN</text>
<text x="136" y="53">P_TX</text>
<text x="56.5" y="55.8">VDD_SAMPLE</text>
<text x="57.8" y="54.4">ASIC_RST</text>
<text x="136" y="54.4">P_RX</text>
<text x="134.7" y="60.1">SCL</text>
<text x="134.7" y="61.5">SDA</text>
<text x="57.8" y="70.8">SMB_ALRT</text>
<text x="57.8" y="73.8">XIN32</text>
<text x="57.8" y="75.2">XOUT32</text>
<text x="59.2" y="76.3">ESP32_TX</text>
<text x="59.2" y="77.7">ESP32_RX</text>
<text x="88" y="106.7">CI</text>
<text x="88" y="105.3">RO</text>
<text x="114.1" y="105.1">ESP32_RX</text>
<text x="114.1" y="106.5">ESP32_TX</text>
<text x="114.1" y="107.9">ASIC_RST</text>
<text x="88" y="108.1">NRSTI</text>
</g>
<g font-size="1.2">
<text x="32.6" y="14.8">1</text>
<text x="32.6" y="16.1">3</text>
<text x="32.6" y="17.5">5</text>
<text x="40.7" y="14.8">2</text>
<text x="40.7" y="16.1">4</text>
<text x="40.7" y="17.5">6</text>
<text x="46.6" y="12.1">VCC_3V3</text>
<text x="146.7" y="12.1">VCC_3V3</text>
<text x="160.2" y="17.5">3</text>
<text x="160.2" y="16.1">4</text>
<text x="20.6" y="23.1">VCC_3V3</text>
<text x="160.2" y="20.3">1</text>
<text x="160.2" y="18.9">2</text>
<text x="152.2" y="24.3">OLED</text>
<text x="157" y="24.3">I2C</text>
<text x="12.6" y="35.8">4</text>
<text x="14" y="35.8">2</text>
<text x="12.6" y="44.6">3</text>
<text x="14" y="44.6">1</text>
<text x="67.6" y="47.7">27</text>
<text x="129.9" y="47.7">14</text>
<text x="145.2" y="45.6">VCC_5V0</text>
<text x="11" y="53.8">[1,4]</text>
<text x="16.7" y="53.9">VDD</text>
<text x="68.3" y="49.1">3</text>
<text x="129.9" y="49.1">13</text>
<text x="129.9" y="53.2">37</text>
<text x="42.8" y="55.3">ASIC_RST</text>
<text x="46.5" y="57.9">VCC_3V3</text>
<text x="67.6" y="54.6">39</text>
<text x="67.6" y="55.9">38</text>
<text x="67.6" y="57.3">15</text>
<text x="68.3" y="58.7">4</text>
<text x="129.9" y="54.6">36</text>
<text x="129.9" y="55.9">23</text>
<text x="129.9" y="57.3">26</text>
<text x="129.9" y="58.7">16</text>
<text x="67.6" y="64.1">12</text>
<text x="67.6" y="65.5">17</text>
<text x="68.3" y="60">5</text>
<text x="68.3" y="61.4">6</text>
<text x="68.3" y="62.8">7</text>
<text x="129.9" y="60">25</text>
<text x="129.9" y="61.4">24</text>
<text x="129.9" y="65.5">28</text>
<text x="147" y="60.8">SCL</text>
<text x="147" y="62.1">SDA</text>
<text x="152.2" y="60.7">[1,3]</text>
<text x="152.2" y="62">[1,3]</text>
<text x="42.5" y="68.9">[1]</text>
<text x="42.5" y="71.6">[1]</text>
<text x="45.5" y="69">PGOOD</text>
<text x="45.5" y="71.8">SMB_ALRT</text>
<text x="67.6" y="66.9">18</text>
<text x="67.6" y="68.3">19</text>
<text x="67.6" y="69.6">20</text>
<text x="67.6" y="71">21</text>
<text x="129.9" y="66.9">29</text>
<text x="129.9" y="68.3">30</text>
<text x="129.9" y="69.6">31</text>
<text x="129.9" y="71">32</text>
<text x="67.6" y="72.4">22</text>
<text x="67.6" y="76.5">10</text>
<text x="67.6" y="77.9">11</text>
<text x="68.3" y="73.7">8</text>
<text x="68.3" y="75.1">9</text>
<text x="129.9" y="72.4">33</text>
<text x="129.9" y="73.7">34</text>
<text x="129.9" y="75.1">35</text>
<text x="42.4" y="82.6">VCC_3V3</text>
<text x="68.3" y="82">2</text>
<text x="129.9" y="82">1</text>
<text x="83.7" y="94.4">VCC_1V8_IO</text>
<text x="123.4" y="98.5">VCC_3V3</text>
<text x="57.6" y="105.9">[4]</text>
<text x="57.6" y="107.3">[4]</text>
<text x="63.3" y="106">RO</text>
<text x="63.3" y="107.4">CI</text>
<text x="93.7" y="102.6">16</text>
<text x="94.4" y="105.3">3</text>
<text x="94.4" y="106.7">4</text>
<text x="109.3" y="102.6">15</text>
<text x="109.3" y="105.3">14</text>
<text x="109.3" y="106.7">13</text>
<text x="57.6" y="108.7">[4]</text>
<text x="63.3" y="108.8">NRSTI</text>
<text x="94.4" y="108">5</text>
<text x="94.4" y="109.4">6</text>
<text x="94.4" y="112.1">9</text>
<text x="109.3" y="108">12</text>
<text x="109.3" y="109.4">11</text>
<text x="109.3" y="112.1">1</text>
<text x="109.3" y="113.5">2</text>
<text x="93.7" y="116.3">10</text>
<text x="109.3" y="114.9">7</text>
<text x="109.3" y="116.3">8</text>
<text x="157.7" y="123.2">Title</text>
<text x="163.2" y="124.6">&lt;Title&gt;</text>
<text x="157.7" y="127.3">Size</text>
<text x="157.7" y="131.4">Date:</text>
<text x="159.1" y="128.7">B</text>
<text x="163.2" y="127.3">Document Number</text>
<text x="163.2" y="128.7">&lt;Doc&gt;</text>
<text x="164.8" y="131.4">Friday, June 14, 2024</text>
<text x="185.2" y="131.4">Sheet</text>
<text x="192" y="131.4">2</text>
<text x="196.1" y="131.4">of</text>
<text x="200.2" y="131.4">4</text>
<text x="203" y="127.3">Rev</text>
<text x="204.3" y="128.7">&lt;RevCo</text>
<text x="208.6" y="128.7">de&gt;</text>
</g>
<g font-size="1.2" fill="#004080">
<text x="70.6" y="48.6">GPIO0/BOOT*</text>
<text x="70.6" y="50">EN</text>
<text x="100.8" y="48.6">GPIO20/U1CTS/ADC2_CH9/CLK_OUT1/USB_D+</text>
<text x="101.1" y="50">GPIO19/U1RTS/ADC2_CH8/CLK_OUT2/USB_D-</text>
<text x="70.6" y="55.5">GPIO1/TOUCH1/ADC1_CH0</text>
<text x="70.6" y="56.8">GPIO2/TOUCH2/ADC1_CH1</text>
<text x="70.6" y="58.2">GPIO3/TOUCH3/ADC1_CH2*</text>
<text x="70.6" y="59.6">GPIO4/TOUCH4/ADC1_CH3</text>
<text x="112.6" y="55.5">U0RXD/GPIO44/CLK_OUT2</text>
<text x="112.7" y="54.1">U0TXD/GPIO43/CLK_OUT1</text>
<text x="123.4" y="58.2">*GPIO45</text>
<text x="123.4" y="59.6">*GPIO46</text>
<text x="123.8" y="56.8">GPIO21</text>
<text x="70.6" y="60.9">GPIO5/TOUCH5/ADC1_CH4</text>
<text x="70.6" y="62.3">GPIO6/TOUCH6/ADC1_CH5</text>
<text x="70.6" y="63.7">GPIO7/TOUCH7/ADC1_CH6</text>
<text x="70.6" y="65">GPIO8/TOUCH8/ADC1_CH7/SUBSPICS1</text>
<text x="105.6" y="60.9">GPIO48/SPICLK_N/SUBSPICLK_N_DIFF</text>
<text x="105.7" y="62.3">GPIO47/SPICLK_P/SUBSPICLK_P_DIFF</text>
<text x="70.6" y="66.4">GPIO9/TOUCH9/ADC1_CH8/FSPIHD/SUBSPIHD</text>
<text x="70.6" y="67.8">GPIO10/TOUCH10/ADC1_CH9/FSPICS0/FSPIIO4/SUBSPICS0</text>
<text x="70.6" y="69.2">GPIO11/TOUCH11/ADC2_CH0/FSPID/FSPIIO5/SUBSPID</text>
<text x="70.6" y="70.5">GPIO12/TOUCH12/ADC2_CH1/FSPICLK/FSPIIO6/SUBSPICLK</text>
<text x="70.6" y="71.9">GPIO13/TOUCH13/ADC2_CH2/FSPIQ/FSPIIO7/SUBSPIQ</text>
<text x="106.2" y="71.9">MTCK/GPIO39/CLK_OUT3/SUBSPICS1</text>
<text x="107.4" y="67.8">SPII07/GPIO36/FSPICLK/SUBSPICLK</text>
<text x="109.2" y="69.2">SPIDQS/GPIO37/FSPIQ/SUBSPIQ</text>
<text x="110.4" y="66.4">SPII06/GPIO35/FSPID/SUBSPID</text>
<text x="111.9" y="70.5">GPIO38/FSPIWP/SUBSPIWP</text>
<text x="70.6" y="73.3">GPIO14/TOUCH14/ADC2_CH3/FSPIWP/FSPIDQS/SUBSPIWP</text>
<text x="70.6" y="74.6">GPIO15/U0RTS/ADC2_CH4/XTAL_32K_P</text>
<text x="70.6" y="76">GPIO16/U0CTS/ADC2_CH5/XTAL_32K_NH5</text>
<text x="70.6" y="77.4">GPIO17/U1TXD/ADC2_CH6</text>
<text x="113.1" y="73.3">MTDO/GPIO40/CLK_OUT2</text>
<text x="113.8" y="74.6">MTDI/GPIO41/CLK_OUT1</text>
<text x="119.9" y="76">MTMS/GPIO42</text>
<text x="70.6" y="78.7">GPIO18/U1RXD/ADC2_CH7/CLK_OUT3</text>
<text x="70.6" y="82.9">3V3</text>
<text x="125.5" y="82.9">GND</text>
<text x="96.7" y="103.5">VCCA</text>
<text x="96.7" y="106.2">A1</text>
<text x="96.7" y="107.6">A2</text>
<text x="104.3" y="103.5">VCCB</text>
<text x="106.2" y="106.2">B1</text>
<text x="106.2" y="107.6">B2</text>
<text x="96.7" y="108.9">A3</text>
<text x="96.7" y="110.3">A4</text>
<text x="96.7" y="113">OE</text>
<text x="105" y="113">DIP1</text>
<text x="106.2" y="108.9">B3</text>
<text x="106.2" y="110.3">B4</text>
<text x="96.7" y="117.2">GND</text>
<text x="105" y="114.4">DIP2</text>
<text x="105" y="115.8">DIP3</text>
<text x="105" y="117.2">DIP4</text>
</g>
<g font-size="1">
<text x="21.9" y="1">5</text>
<text x="63.1" y="1">4</text>
<text x="104.2" y="1">3</text>
<text x="145.4" y="1">2</text>
<text x="186.5" y="1">1</text>
<text x=".3" y="18.5">D</text>
<text x="207.4" y="18.5">D</text>
<text x=".3" y="51.1">C</text>
<text x="207.4" y="51.1">C</text>
<text x=".3" y="83.7">B</text>
<text x="207.4" y="83.7">B</text>
<text x=".3" y="116.2">A</text>
<text x="207.4" y="116.2">A</text>
<text x="21.9" y="132.7">5</text>
<text x="63.1" y="132.7">4</text>
<text x="104.2" y="132.7">3</text>
<text x="145.4" y="132.7">2</text>
<text x="186.5" y="132.7">1</text>
</g>
</svg>
